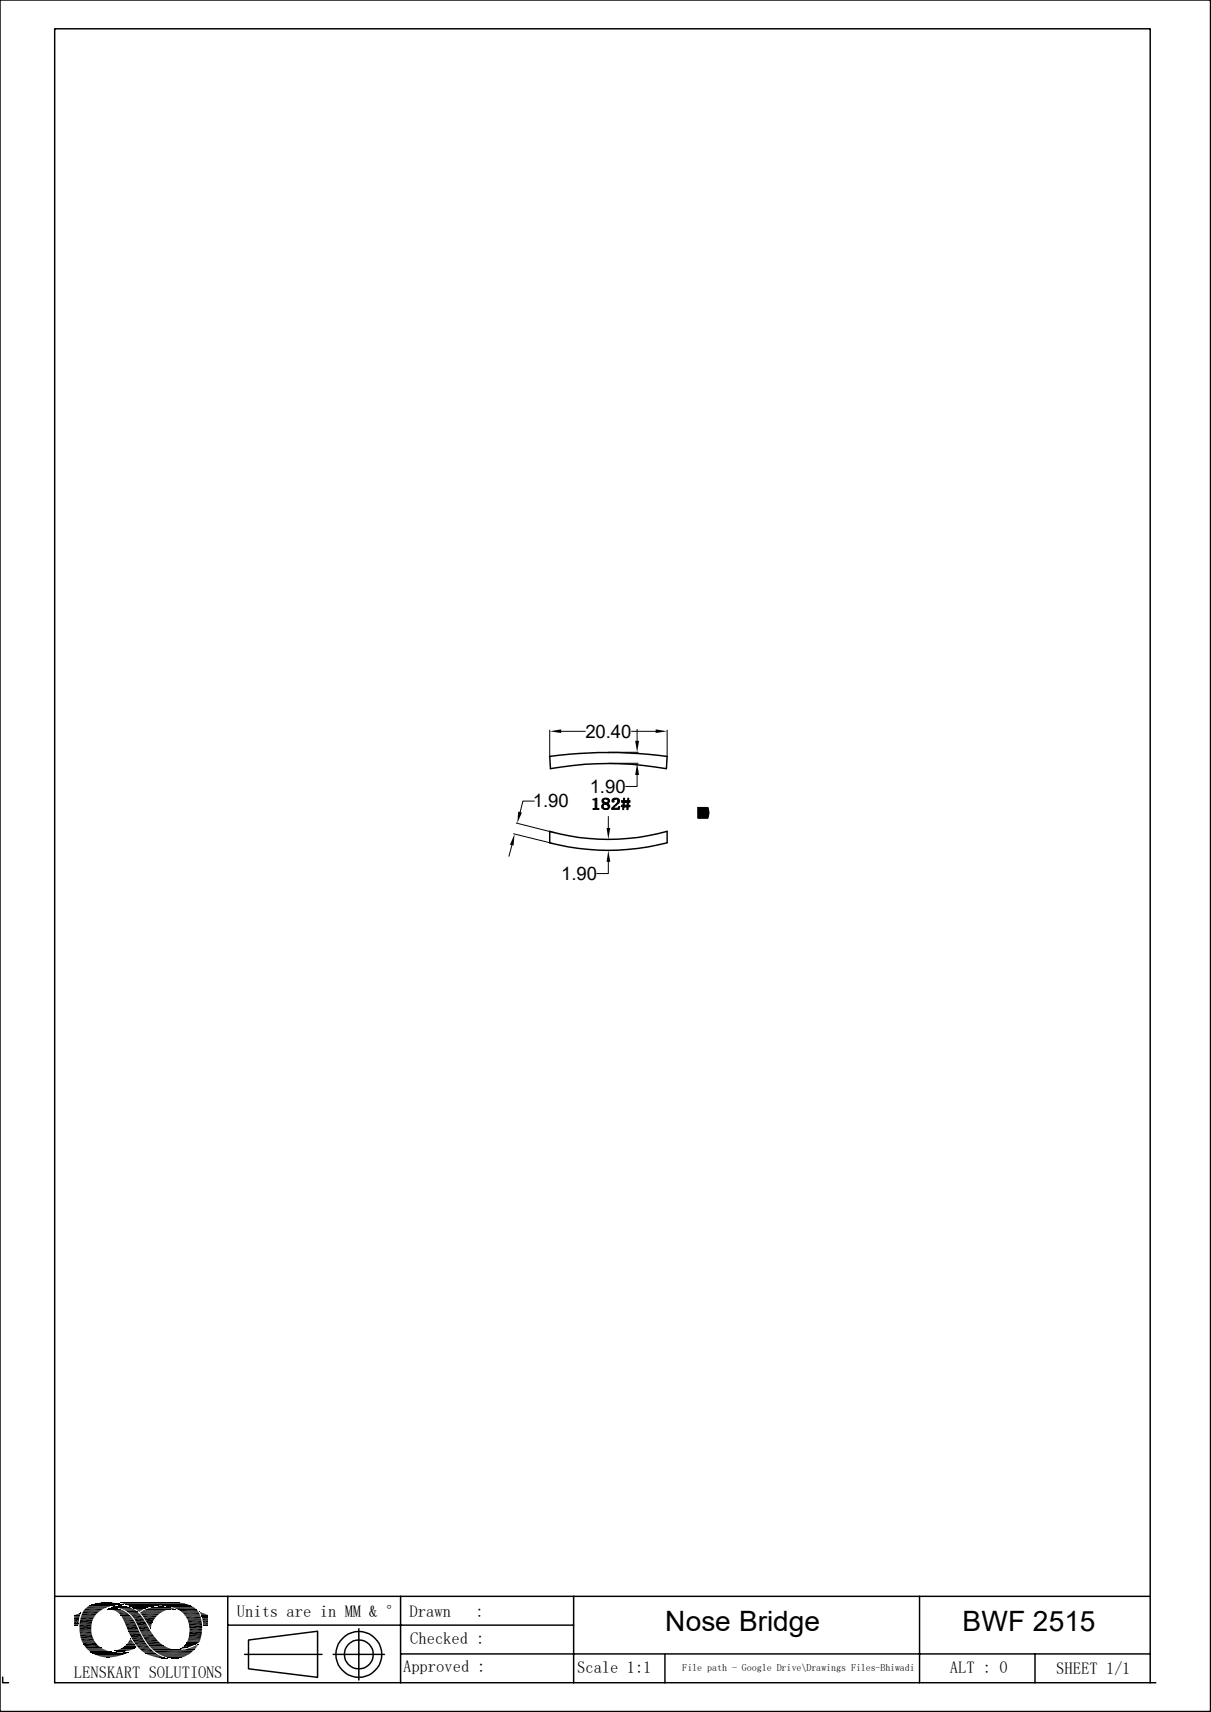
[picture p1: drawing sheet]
<svg xmlns="http://www.w3.org/2000/svg" width="210mm" height="297mm" viewBox="0 0 210 297" stroke-linecap="round" stroke-linejoin="round" font-family="sans-serif">
<g fill="#000" stroke="#000" stroke-width=".17">
<path d="M102.8 138.6l.7-.1v1.7l.4 .1v.1h-1.1v-.1h.3l.1-.1v-1.4h-.4z" fill-rule="evenodd"/>
<path d="M104.4 138.7a.82 .82 0 0 1 1.1-.1h-.4a.33 .33 0 0 0-.5 .3 .33 .33 0 0 0 .4 .3l.5 .1-.2 .1h.2l-.6 .1a.41 .41 0 0 0-.3 .4 .41 .41 0 0 0 .4 .4h.5a.67 .67 0 0 1-.8 .1 .67 .67 0 0 1-.3-.7l.4-.3-.3-.2z" fill-rule="evenodd"/>
<path d="M104.9 139.5l.6-.1a.5 .5 0 0 1 .2 .5 .5 .5 0 0 1-.2 .4h-.5a.39 .39 0 0 0 .5-.4 .39 .39 0 0 0-.5-.4z" fill-rule="evenodd"/>
<path d="M105.1 138.6h.4a.41 .41 0 0 1 0 .7h-.3a.36 .36 0 0 0 .3-.4 .36 .36 0 0 0-.4-.3z" fill-rule="evenodd"/>
<path d="M106.2 138.7l.1-.1h.5h-.2a.27 .27 0 0 0-.2 .2 .27 .27 0 0 0 .1 .3 .24 .24 0 0 1-.3-.1 .24 .24 0 0 1 0-.3z" fill-rule="evenodd"/>
<path d="M106.4 138.6a.62 .62 0 0 1 .7-.1 .62 .62 0 0 1 .3 .6l-1 1.1h-.3l.5-.5a.64 .64 0 0 0 .3-1.1z" fill-rule="evenodd"/>
<path d="M106.1 140.3l1-.1 .2-.3h.2l-.1 .5h-1.3z" fill-rule="evenodd"/>
<path d="M108 140h.8h-.6v.5h-.2z" fill-rule="evenodd"/>
<path d="M108.1 139.2h.7h-.5l-.1 .5h-.2z" fill-rule="evenodd"/>
<path d="M108.1 138.5h.2v.4h-.2z" fill-rule="evenodd"/>
<path d="M107.8 138.9h1l.1-.4h.2l-.1 .4h.3v.3h-.3v.5h.3v.3h-.4v.5h-.2l.1-.5h-1v-.3h1v-.5h-1z" fill-rule="evenodd"/>
</g>
<g fill="none" stroke="#000" stroke-width=".25">
<path d="M0 0h209.9v296.9h-209.9zM95.3 131.2a77.2 77.2 0 0 1 20.4 0l-.1 2.1M95.3 131.2l.2 2.2a57.1 57.1 0 0 1 20 0M95.3 144.2a38 38 0 0 0 20.4 0v2M95.3 146.2a40.3 40.3 0 0 0 20.4 0M95.3 144.2v2M9.5 276.9h190M14.3 279.7h2.8M14.6 279.2h3.3M30.9 279.4h3.4M39.5 276.9v15M69.5 276.9v15"/>
<path d="M99.5 276.9v15M159.5 276.9v15M.5 291v.9h1M13.8 283.3h2.1M14.5 285.5h2.6M24.2 286.1h2.1M24.4 280.1h3.2M24.6 283.8h2.1M24.8 284h2.1M25.7 285.4h2.7M32.5 281.1h2.4M32.6 281.3h2.4"/>
<path d="M32.6 284.4h2.2M32.9 282.7h2.2M39.5 281.9h60M42.4 287h13.4M43.1 284.5l12-1.5v8l-12-1.5zM57.8 287h8.9M62.2 282.6v8.9M69.5 286.9h130M115.3 287v5M179.5 286.9v5M199.5 291.9v-286.9h-190v286.9h190.9"/>
<circle cx="62.2" cy="287" r="2.51"/>
<circle cx="62.2" cy="287" r="4"/>
</g>
<g fill="none" stroke="#000" stroke-width=".17">
<path d="M92.7 139h-2l-.5 1.9M95.3 126.7v4.4M97.3 126.9h4.2M105.6 130.5h5.1M105.6 132.4h5.1M109.5 126.9h4.2M110.5 134.5v1.9h-2M110.5 126.5v2M115.7 126.7v4.4M88.8 146.6l-.5 1.9M89.1 144.7l6.7 1.6M89.5 142.8l6.7 1.7"/>
<path d="M105.5 149.5v2.1h-2M105.5 141.6v2M105.6 145.6h.1M105.6 147.5h.1M121 141.7l1.7-1.6 .2 .9-.2 .9M121.1 140.1h-.1M121.3 140.1l-.3 .2M121.5 140.1l-.5 .4M121.7 140.1l-.7 .6M121.8 140.1l-.8 .7M122 140.1l-1 .9M122.2 140.1l-1.2 1.1"/>
<path d="M122.3 140.1l-1.3 1.3M122.5 140.1l-1.5 1.5M122.8 140.1h-1.8v1.8h1.8M122.8 140.2l-1.8 1.7M122.9 140.3l-1.7 1.6M122.9 140.4l-1.6 1.5M122.9 141.7l-.3 .2M122.9 140.6l-1.4 1.3M122.9 141.4l-.5 .5M122.9 140.7l-1.2 1.2M122.9 140.9l-1 1M122.9 141.1l-.9 .8"/>
<path d="M122.9 141.3l-.7 .6M14.3 279.9h2.5M14.5 279.4h3M14.8 279.1h3.3M14.9 279h3.4M15 278.8h3.7M15.2 278.7h3.7M15.2 278.7h3.9M15.4 278.6h4M15.5 278.6h4.1M15.6 278.5h4M15.9 278.4h5.5"/>
<path d="M15.9 278.4h5.4M16 278.3h5.2M16.2 278.3h4.8M16.4 278.2h4.3M16.6 278.2h3.9M17 278.1h3.1M17.1 278.1h2.9M18.5 279.2h2.2M18.6 279.1h2M18.7 279.2h2.2M19.3 278.8h3.1M19.3 278.8h3"/>
<path d="M19.3 278.8h3.2M19.4 278.7h2.7M19.7 278.7h2.2M20.1 278.5h-4.5M20.1 278.9h2.7M20.8 279h2M20.8 279.1h2.4M20.9 278h9.8M20.9 278h10.3M20.9 278.1h10.6M21.1 278.1h10.9M21.1 278.4h-5.4"/>
<path d="M21.4 278.2h10.8M21.4 279.3h2.1M21.5 278.3h10.9M21.7 279.4h2M21.7 278.3h10.9M21.8 278.4h11M22 278.4h10.9M22.1 278.5h11M22.4 278.6h10.7M22.4 278.6h5M22.5 278.6h4.4M22.5 278.7h4.2"/>
<path d="M22.8 278.8h3.2M23 278.9h2.6M23.2 279h2.1M24.3 279.8h3.7M24.3 279.8h3.6M24.3 279.9h3.5M24.4 279.7h3.8M24.6 279.6h3.6M24.6 279.5h4M24.8 279.4h3.9M24.9 279.3h4.2M25.2 279.2h4.2"/>
<path d="M25.5 279.1h4.8M25.7 278.8l-2.8 .1M25.7 279h4.4M25.8 279h4.2M26.1 278.9h3.6M26.3 278.9h3.2M26.6 278.8h2.6M26.8 278.8h2.2M28.2 278.6h5M28.9 278.6h4.3M28.9 278.7h4.5M29.6 278.8h4"/>
<path d="M29.9 278.9h3.8M30.2 279h3.7M30.4 279.2h-5.1M30.6 279.1h3.4M30.7 279.2h3.3M30.7 279.2h3.4M31.3 279.5h3M31.4 279.7h3.1M31.6 279.8h2.9M13.8 282.3h2M13.8 282.8h2M13.8 283h2"/>
<path d="M13.8 283.1h2M13.8 283.5h2.1M13.9 281h2.2M14 280.5h2.4M14 284.2h2.2M14.2 284.7h2.2M14.5 285.3h2.3M14.9 285.8h2.5M14.9 285.8l2.6 .1M14.9 285.9h2.7M14.9 285.9h2.8M15 286h2.8"/>
<path d="M15.1 286.1h3M15.2 286.2h3M15.3 286.3h3.2M15.4 286.4h3.1M15.5 286.4h3.5M15.6 286.6h3.8M15.7 286.6h3.7M15.7 286.6h4.2M15.8 286.7h4.4M15.8 286.7h5.3M15.9 286.8h6.2M16.1 286.9h5.8"/>
<path d="M16.1 286.9h5.7M16.2 287h5.5M16.4 287h5.1M16.5 287.1h4.8M16.6 287.1h4.5M16.9 287.3h4M17.2 287.3h3.2M17.4 287.4h2.9M19.8 286.4h2.7M19.8 286.4h2.4M20 286.3h2.6M20.2 286.2h2.7"/>
<path d="M20.6 286.2h2.5M20.7 286.1h2.6M21 286h2.4M21 285.9h2.6M21.4 285.7h2.2M21.5 285.7h2.1M21.5 285.6h2.1M23.6 285.8h-2.3M24.6 280.2h2.7M24.9 280.6h2.1M25 286.8h2.1M25.1 284.4h2.1"/>
<path d="M25.3 286.9h2M25.4 284.8h2.2M25.6 285.2h2.4M25.9 285.5h2.5M25.9 285.6h2.6M25.9 285.6h2.7M26 285.7h2.8M26.1 285.8h3M26.2 285.9h3.1M26.3 286h3.3M26.4 286.1h3.4M26.4 286.1h3.7"/>
<path d="M26.5 286.2h4.1M26.5 286.2h4.7M26.6 286.3h7.1M26.6 286.3h7M27.1 286.7h6.1M27.3 286.9h5.7M27.5 286.9h5.4M27.5 287h5.4M27.6 287h5.2M27.7 287.1h5M28 287.2h4.4M28.3 287.3h3.9"/>
<path d="M28.5 287.5h3.5M29 287.5h2.6M29.1 287.6h2.5M31.2 286.2h2.5M31.9 280.1h2.7M32 280.2h2.7M32 280.3h2.7M32.1 280.4h2.7M32.2 280.4h2.6M32.2 280.5h2.6M32.4 280.9h2.5M32.4 284.8h2.2"/>
<path d="M32.4 284.9h2.2M32.4 284.9h2.1M32.4 285h2.1M32.5 284.7h2.2M32.6 284.6h2.1M32.6 284.7h2.1M32.6 284.5h2.1M32.7 281.5h2.3M32.8 283.9h2.1M32.8 282h2.3M32.9 282.5h2.2M32.9 283h2.1"/>
<path d="M32.9 282.9h2.1"/>
</g>
<g fill="#000">
<path d="M95.3 126.9l2-.4v.7zM110.2 128.5h.6l-.3 2zM110.5 132.4l.3 2.1h-.6zM113.7 126.5l2 .4-2 .3zM89.2 144.7l-.1 2-.7-.1zM89.9 140.8l.6 .2-.8 1.8zM105.2 143.6h.6l-.3 2zM105.5 147.5l.3 2h-.6zM13.4 280h.5zM13.5 280h.4zM13.5 280l.3-.1 .1 .1zM13.8 279.9h.2l-.1 .1z"/>
<path d="M13.8 279.9h.2zM17.6 278h1.8zM18.2 278h.6zM18.2 278h1.2zM18.7 279.1h1.9zM18.8 279.1h1.7zM18.8 279.1h1.6zM18.8 279.1h1.5zM18.9 279.1h1.4zM19 279.1h1.2zM18.9 279.1h1.3zM19 279.1h1.1z"/>
<path d="M19.1 279.1h1zM19.1 279.2h1.8zM19.1 279.2l1.9 .1zM19.3 279.1h.8zM19.5 279.3l1.8 .1zM19.3 279.1h.5zM19.6 279l.2 .1zM19.6 279h.1zM19.7 279.4h1.6zM19.9 279.4l1.7 .1h-1.4zM19.9 279.4h1.4l.3 .1zM20 278.7h1.8z"/>
<path d="M20 278.7h1.7zM20.1 278.6l1.6 .1zM20.2 279.5l1.4 .1zM20.2 279.6l1.7 .1h-1.5zM20.2 279.6h1.4l.3 .1zM20.1 278.6h1.4zM20.4 278.6h1.1zM20.4 279.7l1.6 .1zM20.4 278.6h.8zM20.5 278.6h.7zM20.5 279.8l1.7 .2h-1.5zM20.5 279.8h1.5l.2 .2z"/>
<path d="M20.7 278.6h.3zM20.5 278.6h.6zM20.7 278.6h.4zM20.7 280h1.6zM21.1 278.4h.3zM21.3 279.2h1.9zM22 279.5l1.8 .1zM22.1 279.6h1.7zM22.1 279.6l1.8 .1zM22.2 279.7l1.9 .2h-1.7zM22.2 279.7h1.7l.2 .2zM22.4 279.9l1.9 .2h-1.7z"/>
<path d="M22.4 279.9h1.7l.2 .2zM23.2 279h1.9zM23.3 279l1.8 .1zM23.4 279.1h1.6zM23.4 279.1h1.7zM23.5 279.1h1.4zM23.5 279.1h1.5zM23.5 279.1l1.3 .1zM23.6 279.2l.9 .2h-.7zM23.6 279.2h1.2l-.3 .2zM23.8 279.4h.6zM23.8 279.4h.7z"/>
<path d="M23.9 279.4l.4 .2zM23.9 279.4h.5l-.1 .2zM24.1 279.6l.1 .1zM24.1 279.6h.2zM27 278.8h1.9zM27.4 278.8h1.5zM27.4 278.8h1.1zM27.5 278.8h1zM27.5 278.8h.9zM29.9 279.2h.5zM30 279.2h.4zM30.3 279.2h.1z"/>
<path d="M30.4 278h.2zM34.7 279.7h.1zM34.7 279.7h.2zM34.7 279.7l.4 .1zM34.7 279.8l.8 .2h-.7zM34.7 279.8l.8 .2zM34.8 280l1.1 .1h-1.1zM34.8 280h.7l.4 .1zM12.9 280.2h.9zM12.9 280.2l.9 .1zM12.9 280.3l.9 .1h-.9zM12.9 280.3h.9v.1z"/>
<path d="M12.9 280.4l.9 .2h-.9zM12.9 280.4h.9v.2zM12.9 280.6l.8 .2h-.8zM12.9 280.6h.9l-.1 .2zM12.9 280.8h.8zM12.9 280.8l.7 .5h-.7zM12.9 280.8h.8l-.1 .5zM12.9 281.3l.7 .4h-.7zM12.9 281.3h.7v.4zM12.9 281.7h.7zM12.9 281.7l.7 .2h-.7zM12.9 281.7h.7v.2z"/>
<path d="M12.9 281.9h.7zM12.9 281.9h.6zM12.9 281.9l.6 .1zM13 280.2h.9zM13.2 280.1l.7 .1zM13.2 280.1h.7zM13.8 282.3l2 .4h-2zM13.8 282.3h2v.4zM17.8 287.4l1.8 .1zM17.8 287.4h1.9zM17.9 287.5h1.1zM17.9 287.5h1.7z"/>
<path d="M18.4 287.5h.6zM18.6 287.5h.4zM19.9 286.4l1.9 .1zM19.9 286.4h2zM20.1 286.5h1.4zM20.1 286.5h1.7zM20.2 286.5h1.1zM20.2 286.5h1.3zM20.5 286.5h.7zM20.5 286.5h.8zM20.8 280l1.7 .2h-1.5zM20.8 280h1.5l.2 .2z"/>
<path d="M20.8 286.5h.3zM20.8 286.5h.4zM20.9 286.5h.2zM21 280.2h1.5zM21 280.2l1.7 .3h-1.6zM21 280.2h1.5l.2 .3zM21.1 280.5h1.7zM21.2 280.5l1.7 .2h-1.7zM21.2 280.5h1.6l.1 .2zM21.2 280.7l1.8 .1h-1.7zM21.2 280.7h1.7l.1 .1zM21.3 280.8l1.8 .2h-1.7z"/>
<path d="M21.3 280.8h1.7l.1 .2zM21.4 281l1.8 .1zM21.4 281.1l1.9 .2h-1.8zM21.4 281.1h1.8l.1 .2zM21.1 286.7h1zM21.4 286.7h.8zM21.5 286.7h.7zM21.5 281.3l1.9 .1zM21.6 281.4l1.9 .3h-1.8zM21.6 281.4h1.8l.1 .3zM21.6 285.6l2 .1zM21.6 285.6h1.9z"/>
<path d="M21.7 281.7l1.9 .2h-1.8zM21.7 281.7h1.8l.1 .2zM21.7 285.5l1.8 .1zM21.7 286.7h.5zM21.7 285.5h1.8zM21.8 285.5h1.7zM21.8 281.9l1.9 .3h-1.8zM21.8 281.9h1.8l.1 .3zM21.8 286.7h.4zM21.9 286.7h.3zM21.9 282.2l2.1 .5h-1.9zM21.9 282.2h1.8l.3 .5z"/>
<path d="M21.9 285.3h1.4zM21.9 285.3l1.6 .2h-1.7zM21.9 285.3h1.4l.2 .2zM22.1 286.6h.2zM22.1 285.2l1.2 .1h-1.4zM22.1 285.2h1.1l.1 .1zM22.1 282.7l1.9 .1zM22.1 286.6h.3zM22.2 282.8l1.9 .1zM22.2 282.9l1.9 .1zM22.2 284.9l.9 .1zM22.2 285l1 .2h-1.1z"/>
<path d="M22.2 285h.9l.1 .2zM22.3 283h1.8zM22.3 283l1.9 .2h-1.8zM22.3 283h1.8l.1 .2zM22.4 283.2l1.9 .2h-1.9zM22.4 283.2h1.8l.1 .2zM22.4 284.7l.7 .2h-.9zM22.4 284.7h.5l.2 .2zM22.4 283.4l2.3 .7h-1.9zM22.4 283.4h1.9l.4 .7zM22.5 284.6l.4 .1h-.5zM22.5 284.6h.3l.1 .1z"/>
<path d="M22.6 284.4h.1zM22.6 284.4l.2 .2h-.3zM22.6 284.4l.2 .2zM22.6 280.1l1.9 .2h-1.6zM22.6 280.1h1.7l.2 .2zM22.9 280.3l1.8 .4h-1.5zM22.9 280.3h1.6l.2 .4zM23.2 280.7l1.6 .1zM23.2 280.8l1.9 .4h-1.6zM23.2 280.8h1.6l.3 .4zM23.5 281.2l1.6 .1zM23.5 281.3l2 .7h-1.6z"/>
<path d="M23.5 281.3h1.6l.4 .7zM23.9 282l1.7 .2h-1.6zM23.9 282h1.6l.1 .2zM24 282.2l1.9 .5h-1.7zM24 282.2h1.6l.3 .5zM24.2 282.7l1.9 .3h-1.8zM24.2 282.7h1.7l.2 .3zM24.3 283l1.9 .1zM24.4 283.1l1.8 .1zM24.4 283.2l1.9 .1zM24.5 283.3h1.8zM24.5 283.3l1.9 .1z"/>
<path d="M24.6 283.4l1.9 .1h-1.9zM24.6 283.4h1.8l.1 .1zM24.6 283.5l1.9 .1zM24.9 280.6l2 .1zM25 280.7l1.6 .4h-1.4zM25 280.7h1.9l-.3 .4zM25.2 281.1l1.2 .4h-.9zM25.2 281.1h1.4l-.2 .4zM25.3 286.9h1.8zM25.5 281.5h.9zM25.5 281.5l.7 .4h-.5zM25.5 281.5h.9l-.2 .4z"/>
<path d="M25.6 287l1.9 .1h-1.6zM25.6 287h1.7l.2 .1zM25.7 281.9l.5 .2h-.4zM25.7 281.9h.5v.2zM25.8 282.1l.4 .1h-.3zM25.8 282.1h.4v.1zM25.9 282.2l.3 .3zM25.9 282.2h.3v.3zM25.9 287.1l1.7 .1zM26.1 282.5l.1 .1zM26.1 287.2l1.7 .1zM26.3 287.3l1.9 .2h-1.2z"/>
<path d="M26.3 287.3h1.5l.4 .2zM27 287.5h1.3zM27.1 287.5l1.4 .1zM27.6 287.6h1zM27.6 287.6l1.1 .1zM27.8 287.7h1.1zM28 287.7h.9zM28.1 287.7h.9zM28.4 287.7h.6zM28.6 287.7h.4zM28.7 287.7h.3zM28.8 287.7h.2z"/>
<path d="M29.1 287.5l2 .2h-1.4zM29.7 287.7h1.3zM29.7 287.7h1.4zM30 287.7h.9zM30 287.7h1zM30.1 287.7h.7zM30.1 287.7h.8zM30.2 287.7h.5zM30.2 287.7h.6zM30.3 287.7h.4zM30.4 287.7h.3zM31.3 286h.2z"/>
<path d="M31.3 286h.3zM31.3 286h.4zM31.4 286h.5zM31.5 285.9l.4 .1zM31.5 285.9h.6zM31.6 285.8h.9zM31.6 285.8h1zM31.7 285.8h.9zM31.7 285.8h1zM31.9 286.2h1.8zM32 285.5l.7 .3h-1zM32 285.5h1.3l-.6 .3z"/>
<path d="M32 285.5h1.3zM32 285.5h1.4zM32.1 286.1h1.7zM32.2 286.1h1.6zM32.2 285.2h1.8zM32.2 285.2l1.2 .3h-1.4zM32.2 285.2h1.8l-.6 .3zM32.3 285l2 .1zM32.3 285.1h1.9zM32.3 285.1h2zM32.3 285.1l1.7 .1h-1.8zM32.3 285.1h1.9l-.2 .1z"/>
<path d="M32.3 286.1h1.5zM32.3 285h2zM32.4 285h2zM32.4 284.9l2 .1h-2zM32.6 286h1.3zM32.8 286h1.1zM32.9 283l2.1 .5h-2.2zM32.9 283h2.1v.5zM32.9 285.9h1.1zM33.1 285.8h.9zM33.3 285.8h.7zM33.4 285.7h.7z"/>
<path d="M33.5 285.7h.6zM33.6 285.6h.5zM33.6 285.6l.4-.1 .1 .1zM34 285.5h.2l-.1 .1zM34 285.5l.2-.1v.1zM34.2 285.4h.1l-.1 .1zM34.2 285.4l.1-.1zM34.8 280.1l1.2 .1zM34.9 280.2h1.1zM34.9 280.2h1.2zM34.9 280.2l1.2 .1zM34.9 280.3l1.2 .1h-1.1z"/>
<path d="M34.9 280.3h1.2v.1zM35 280.4h1.1zM35 280.4l1.1 .2h-1zM35 280.4h1.1v.2zM35.1 280.6h1zM35.1 280.6l1 .1zM35.1 280.7l1 .1zM35.1 280.8l1 .3h-1zM35.1 280.8h1v.3zM35.1 281.1h1zM35.1 281.1l1 .4h-.9zM35.1 281.1h1v.4z"/>
<path d="M35.2 281.5l.9 .1zM35.2 281.6l.9 .2h-.9zM35.2 281.6h.9v.2zM35.2 281.8l.9 .2h-.8zM35.2 281.8h.9v.2zM35.3 282h.8zM35.4 282h.7zM35.5 282l.6 .1zM35.9 282.1h.2z"/>
</g>
<g fill="none" stroke="#000" stroke-width=".21">
<path d="M14.4 279.5h3M31.7 279.9h2.9M13.8 281.5h2.2M13.8 281.7h2.1M14.1 280.4h2.4M14.2 284.9h2.4M14.7 285.7h2.7M23.5 285.4h2.1M24 285.9h2M24.4 286.4h2.1M24.7 286.6h2.1M24.9 284.2h2.2"/>
<path d="M32.7 284.1h2.1"/>
</g>
<path d="M13.9 284h2.2M14.1 280.1h2.7M14.4 285.2h2.4M22.8 284.2h2M25.4 285h2.5M32.7 281.8h2.4M32.8 283.7h2.2" fill="none" stroke="#000" stroke-width=".34"/>
<path d="M13.9 283.7h2.1M22.9 284.5h2.2M23.1 284.8h2.1M23.3 285.1h2.1M23.7 285.6h2.2M24.7 280.4h2.6M25.2 284.7h2.3M26.7 286.5h6.8M32.3 280.6h2.5" fill="none" stroke="#000" stroke-width=".3"/>
<path d="M13.8 281.2h2.3M13.9 280.8h2.4M14.1 284.5h2.2" fill="none" stroke="#000" stroke-width=".38"/>
<path d="M13.8 282h2.1M32.8 282.3h2.3" fill="none" stroke="#000" stroke-width=".42"/>
<g font-size="4.9">
<text x="115.4" y="283">Nose Bridge</text>
<text x="166.9" y="283">BWF 2515</text>
</g>
<g font-size="3.2">
<text x="101.5" y="128">20.40</text>
<text x="102.3" y="137.6">1.90</text>
<text x="92.4" y="140.1">1.90</text>
<text x="97.3" y="152.7">1.90</text>
</g>
<g font-size="2.9">
<text x="41.1" y="280.6">Units are in MM &amp; °</text>
<text x="71" y="280.6">Drawn</text>
<text x="82.5" y="280.6">:</text>
<text x="71.1" y="285.2">Checked :</text>
<text x="12.8" y="291.1">LENSKART SOLUTIONS</text>
<text x="69.9" y="290.1">Approved :</text>
<text x="100.1" y="290.3">Scale 1:1</text>
<text x="164.7" y="290.3">ALT : 0</text>
<text x="183.2" y="290.4">SHEET 1/1</text>
</g>
<text font-size="1.7" x="118.3" y="289.9">File path - Google Drive\Drawings Files-Bhiwadi</text>
</svg>
